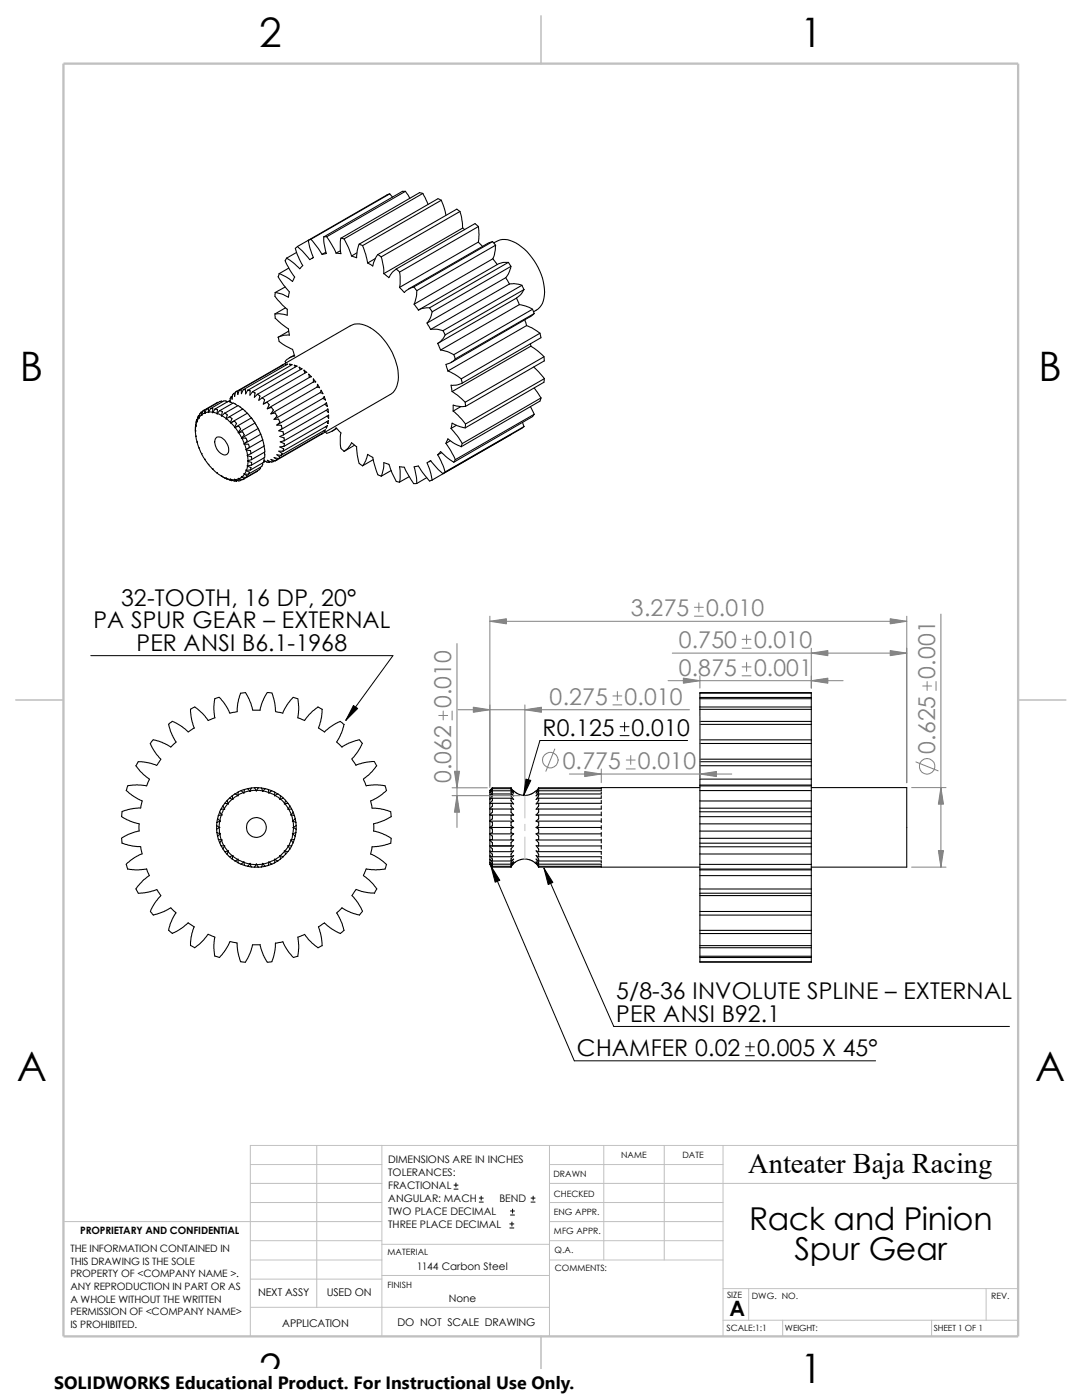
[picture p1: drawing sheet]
<svg xmlns="http://www.w3.org/2000/svg" width="216mm" height="279mm" viewBox="0 0 216 279" stroke-linecap="round" stroke-linejoin="round" font-family="sans-serif">
<g fill="none" stroke="#c0c0c0" stroke-width=".2">
<path d="M104.7 158.8v4.4M104.7 164.5v1.3M104.7 167v4.5M50 236.2h26.2M50 232.4h26.2M50 240h26.2M63.2 228.6v32.3M76.2 228.6v38.1M109.6 236.2h93.6M109.6 232.4h34.7M109.6 240h34.7M109.6 228.6v38.1"/>
<path d="M120.5 228.6v22.9M132.5 228.6v22.9M144.3 228.6v38.1M203.2 228.6h-153.2v38.1M12.7 243.8h63.5M50 247.6h26.2M50 255.3h26.2M50 251.5h26.2M76.2 248.3h33.4M76.2 254.6h33.4M109.6 247.6h34.7M109.6 243.8h34.7"/>
<path d="M109.6 251.5h34.7M144.3 257.2h58.9M149.4 257.2v6.3M196.8 257.2v6.3M50 260.9h59.6M144.3 263.5h58.9M156.2 263.5v3.2M185.9 263.5v3.2"/>
</g>
<path d="M107.9 3.1v9.6M3.1 139.7h9.6M203.2 139.7h9.5M107.9 266.7v9.5" fill="none" stroke="#c0c0c0" stroke-width=".21"/>
<path d="M12.7 12.7h190.5v254h-190.5z" fill="none" stroke="#c0c0c0" stroke-width=".47"/>
<g fill="none" stroke="#000" stroke-width=".21">
<path d="M77.8 38.7l-16.3 9.3M77.8 38.7l.5 .6M77.8 38.7l-15.8 9.1M80.9 38.2h-.6l-15.7 9.1M80.9 38.2l.9 1.4M80.9 38.2l-15.7 9M84.4 38.6l1 2.2M84.4 38.6l-15.7 9.1M84.4 38.6l-.7-.2-15.7 9.1M88.1 40l-15.8 9M88.1 40l-.7-.3-15.7 9M88.1 40l.9 3"/>
<path d="M54.9 58.4v.5a7 7 0 0 0 2.1 2.6l.3 .2v1.2l-1.5-.3-.9 .1M55.7 54.6l-.2 .6 1.7 2.4a1.26 1.26 0 0 1 .4 1.6l-.1 .1a6.1 6.1 0 0 0-2.6-.9M56.9 57.3l-2 1.1M57.2 51.5l-.3 .5 .2 .5 1.7 2.8-.4 .9-1.3-1-1.4-.6M57.6 53.5l-1.9 1.1M59.2 50.4l-2 1.1M59.4 49.2l.9 .9 1.5 1.7 .7-.4M59.4 49.2l-.4 .3a8.4 8.4 0 0 0 1.4 3.5l-.6 .6-1.3-1.1-1.3-1M61.5 48l-2.1 1.2M61.5 48l.3 1.2 .7 2.2M62 47.8l2.3 3M62 47.8l-.5 .2"/>
<path d="M62.5 51.4l-.3 .2M64.6 47.3v1.2l.5 2.1-.8 .2M65 50.3l-.7 .5M65.2 47.2l1.9 3.3M65.2 47.2l-.6 .1M67.9 50l-.8 .5M68 47.5l-.1 2.3 .1 .8-.9-.1M68 47.5l.7 .2M68.7 47.7l.8 1.7 .6 1.7M71.2 50.5l-1.1 .6M71.7 48.7l-.4 1.3-.1 1.4-1.1-.3M71.7 48.7l.6 .3"/>
<path d="M72.3 49l.7 1.8 .4 1.7M74.9 51.6l-1.5 .9M75.4 50.8l-.5 .7-.5 1.6-1-.6M75.4 50.8l.7 .5M76.1 51.3l.4 2.1 .1 1.2M79.1 53.7a3.8 3.8 0 0 0-1.5 1.7l-1-.8M79.1 53.7l.6 .6M79.7 54.3l.1 .8-.1 2.3M82.5 57.3l.7 .7M82.6 57.3a3.9 3.9 0 0 0-1.9 1.1l-1-1M83.2 58l-.1 1.1-.5 1.6M91.8 42.2l.3 1.3 .2 2"/>
<path d="M91.8 42.2l-15.7 9.1M91.8 42.2l-.7-.5-15.7 9.1M92.3 45.5l.4 .3M92.3 45.5l-15.7 9.1M95.5 45.2l.1 1.6-.1 1.5M95.5 48.3l.8 .9M95.5 45.2l-15.8 9.1M95.5 48.3l-15.8 9.1M95.5 45.2l-.7-.6-15.7 9.1M98.3 48.2l.6 .7M98.3 48.2l-.8 .3-16 9.2M98.3 48.2l-15.8 9.1"/>
<path d="M98.3 51.6l-15.7 9.1M98.3 51.6l.9 1.2M98.5 48.5a4.1 4.1 0 0 1 5 .3 11.9 11.9 0 0 1 5 10.7 3.5 3.5 0 0 1-2 2.7M98.9 48.9l-15.7 9.1M98.9 48.9l-.2 1.8-.4 .9M99.2 52.8l-15.7 9.1M100.9 55.4l-15.7 9.1M100.9 55.4l.7 1.3M101.4 52.4l-15.7 9M101.4 52.4l.5 .8M101.4 52.4a3.5 3.5 0 0 0-2.2 .4M101.6 56.7a4.9 4.9 0 0 1 2.5 .2"/>
<path d="M101.6 56.7l-15.7 9M101.9 53.2l-15.7 9M101.9 53.2a4.8 4.8 0 0 1-1 2.2M103.1 59.5l-15.8 9M103.1 59.5l.5 1.3M104.1 56.9l-15.7 9.1M104.1 56.9l.5 .9M104.6 57.8l-15.8 9M104.6 57.8a4 4 0 0 1-1.5 1.7M45.9 79.9l-.1 .1M46.1 79.2h.1M46.1 79.2l-.2 .3v.7"/>
<path d="M46.4 79l-.3 .2M46.7 78.5l-.3 .3-.1 .9-.2-.5M47 78.3l-.2 .8-.1-.6M47 78.3l-.3 .2M47.2 78.1l22.7-13.1a4.1 4.1 0 0 1 4.5 .7 12.2 12.2 0 0 1 5.1 10.2l-.3 1.1a3 3 0 0 1-1.3 1.7l-22.8 13.2M48.6 77.8h.4v.8l.4-.7 .5 .1v.9l.5-.7M48.6 77.8l-.4 .8-.1-.8-.4 .1-.2 .8-.2-.6-.3 .2M50.4 78.2l.5 .2-.1 .9 .6-.6M51.4 78.7l.5 .3-.3 .9 .7-.5M52.3 79.4l.5 .4-.3 .8 .8-.3 .4 .5-.4 .8M54.9 62.7v.2a1.57 1.57 0 0 0 1 1.5l1.6 1.2 .2 1.3a3.7 3.7 0 0 0-2.2 .4M55.5 67.3l.1 .2a1.46 1.46 0 0 0 1.1 1.4l1.7 .8 .4 1.3a2.59 2.59 0 0 0-1.9 1.2l.1 .2"/>
<path d="M56.6 72.8l-.4 .2M56.6 72.8h.1M56.6 72.8l-8.9 5.1M57 61.4l-2.1 1.3M57.1 72.9l-.2-.2h.5l-8.8 5.1M57.6 66.1l-2.1 1.2M58.3 72.8h.1M58.3 72.8l-8.9 5.1M58.3 72.8l-.5-.1 .2 .2M58.7 70.9l-1 .5M58.9 73.2l-.2-.3 .6 .2-8.9 5.1M59.9 73.8l-.2-.5 .5 .3-8.8 5.1"/>
<path d="M60.8 74.5l-.1-.6 .5 .4-8.9 5.1M61.7 75.4l-.1-.7 .5 .5-9.5 5.4M62.5 75.6l.5 .6h-.5zM62.5 76.2l-9.2 5.4M63.2 77.3l-9.1 5.3M63.3 76.7l.5 .7-.6-.1zM63.9 78.4l-9.2 5.3M64.1 77.9l.3 .7-.5-.2zM64.4 79.5l-9.2 5.3M64.7 79.1l.2 .7-.2-.1a.18 .18 0 0 1-.2-.1 .18 .18 0 0 1 .1-.3zM82.6 60.7l.9 1.2M85.2 64.5l.7 1.2"/>
<path d="M85.7 61.4a4.2 4.2 0 0 0-2.2 .5M85.7 61.4l.5 .8M85.9 65.7a4.7 4.7 0 0 1 2.5 .3M86.2 62.2a4.4 4.4 0 0 1-1 2.3M87.3 68.5l.6 1.4M87.9 69.8l1.3 .3 1.4 .7M88.4 66l.4 .8M88.8 66.8a4 4 0 0 1-1.5 1.7M89.4 74l1.3 .7 1.3 .9M90.2 78.1l1 .7 1.6 1.5M90.6 70.8l.2 .8M90.8 71.6a3.2 3.2 0 0 1-1.8 1.1l.4 1.3"/>
<path d="M92 75.6l.2 .9M92.2 76.5a3.7 3.7 0 0 1-2.2 .4l.2 1.2M103.6 60.8l-15.7 9M103.6 60.8l1.3 .3 1.4 .6M104.7 63.8l.4 1.2M105.1 65l-15.7 9M105.1 65l1 .4 1.6 1.1M105.8 68.6l.1 .5M105.9 69.1l1.4 .9 1.2 1.2M105.9 69.1l-15.7 9M106.3 61.7l-15.7 9.1M106.3 61.7l.3 .9"/>
<path d="M106.5 73.2l2.1 2.4M106.6 62.6l-.6 .5-16 9.2M106.6 77.4l1.3 2M106.6 62.6l-15.8 9M107.7 66.5l-15.7 9.1M107.7 66.5l.3 .9-15.8 9.1M107.9 79.4l-15.7 9.1M107.9 79.4l-.2 .7-15.7 9.1M108.5 71.2l.1 .8-15.7 9.1M108.5 71.2l-15.7 9.1M108.6 75.6l-.1 .7-15.7 9.1M108.6 75.6l-15.7 9"/>
<path d="M39 86l.2 1.6 .1 .6h.1M39 84.8h.1M39 84.8l.1 .2M39 84.8v1.2M39.1 85l-.1 1M39.1 84.9v.1M39.2 83.8l-.1 1.1M39.2 83.8h.1M39.2 83.8l.1 .3M39.3 84.1l-.2 .8M39.3 84l.1 .2-.1-.1M39.4 83.7h-.2"/>
<path d="M39.4 88.2l.3 1.3 .8 1.6 .9 1.4 1 1.1M39.4 88.2v.1M39.6 82.9h.1M39.6 82.9l.1 .5M39.6 82.9l-.2 .4-.1 .7M39.7 83.4l-.4 .6M39.7 83.3l.1 .1h-.1M39.8 82.8l-.2 .1M40.2 82.8l-.5 .5M40.2 82.8l-.1-.5-.2 .2-.2 .8M40.3 82.8v.1l-.1-.1M40.4 82.1l-.3 .2"/>
<path d="M40.9 82.4l-.1-.6-.3 .2-.2 .8M40.9 82.4l-.6 .4M40.9 82.4v.1v-.1M41.2 81.7l-.3 .7M41.2 81.7h.1M41.2 81.7l.4-.1v.7M41.6 82.3l-.7 .1M41.7 82.2v.1h-.1M41.7 82.2l.7 .1M42 81.5l-.3 .7M42 81.5h.5l-.1 .8M42.5 93.6l.5 .5 1.2 .9"/>
<path d="M42.5 93.6h-.1M42.5 82.3l.8 .2M42.5 82.3v.1l-.1-.1M43 81.6l-.5 .7M43 81.6l.4 .1-.1 .8M43.1 87.4l.2-.2a1.86 1.86 0 0 1 2 1.4 1.49 1.49 0 0 1-.2 2.2 2.45 2.45 0 0 1-2.3-2.6zM43.3 82.5l.5-.5 .5 .1-.1 .8M43.3 82.5v.1v-.1M43.3 82.5l.9 .4M43.5 80.3l-2.9 1.6M43.9 80.1l-2.7 1.6M43.9 80.1h.1"/>
<path d="M44.2 95l.1 .1M44.2 82.9l.1 .1M44.3 83l.8 .5M44.3 83l.5-.5 .2 .1 .3 .2-.2 .7M44.3 95.1l1 .5M44.3 95.1l.8 .4M44.4 80.1h-.5M44.7 80h.1M44.7 80l-2.7 1.5M44.7 80h.3l.4 .2M45.1 95.5h.1M45.1 83.5l.1 .1"/>
<path d="M45.1 95.5l.2 .1M45.2 83.6l.8 .7M45.2 95.5l1.1 .4M45.2 95.5l.8 .2M45.3 95.6h.1M45.8 80l-.1 .1M45.8 80v.2M45.8 83.2l.5 .3-.3 .8M45.8 83.2l-.6 .4M46 84.3l.1 .1M46 95.7l.3 .2M46 95.7v-.1l.1 .1"/>
<path d="M46.1 95.7l.7 .1M46.1 84.4l.7 .8M46.1 84.4l.6-.4 .2 .2 .3 .3-.4 .7M46.1 95.7l.6 .3h.5M46.3 95.9h.1M46.4 80.5l-.8-.4-2.7 1.5M46.4 95.8l-.1 .1M46.5 80.4h.1M46.5 80.4l-2.6 1.6M46.5 80.4l.9 .6M46.8 85.2v.1M46.8 95.8l.4 .2"/>
<path d="M46.9 95.8l-.1-.2v.2M46.9 85.3l.7-.3 .1 .1 .3 .5-.4 .6M46.9 95.8l.7 .2 .4-.1M46.9 85.3h-.1M46.9 85.3l.7 .9M47.2 96h.1M47.4 95.9l-.2 .1M47.5 80.9l1.9 1.6-3.3 1.9M47.5 80.9h.1M47.5 80.9l-2.7 1.6M47.5 86.4h.1M47.6 95.6l-.7 .2"/>
<path d="M47.6 95.6l.4 .3M47.6 86.2l-.1 .2M47.6 95.5h-.1l.1 .1M47.6 86.4l.8-.2 .2 .2 .1 .4-.5 .6M47.6 86.4l.6 1M48 95.9h.1M48.2 87.5h.1M48.2 95.2l-.6 .3M48.2 95.2l.5 .3M48.2 87.4v.1M48.3 95.2l-.1-.1v.1M48.3 87.5l.8-.1 .1 .2 .1 .5-.5 .4"/>
<path d="M48.3 95.2l.8 .1M48.3 87.5l.5 1M48.3 95.7l-.3 .2M48.4 81.6l-2.6 1.6M48.7 88.6h.1M48.7 95.5l-.3 .2-.8-.2M48.7 95.5h.1M48.8 94.7l-.5 .5M48.8 94.7l.5 .3-.2 .3M48.8 88.5l-.1 .1M48.8 88.6l.3 1.1M48.8 88.6l.8 .1 .2 .6-.7 .4"/>
<path d="M48.8 94.6l-.1-.1 .1 .2M49.1 89.7l.1 .1M49.1 93.9l.7 .4-.2 .4-.8-.1M49.1 93.9l-.3 .7M49.2 89.8l.8 .1v.7M49.2 93.9l-.1-.1v.1M49.2 89.8l.2 1M49.4 91l.1 .9M49.4 82.5l.8 .9M49.4 91l.8 .1v.6M49.4 93l.7 .3-.2 .5M49.4 93l-.2 .9"/>
<path d="M49.4 90.8v.2M49.4 93h.1M49.5 92.1l.7 .2v.4v.1l-.8 .2M49.5 91.9v.2M49.5 92.1l-.1 .9M49.9 93.8l-.7 .1M50 90.6l-.6 .2M50.2 83.4h.1M50.2 83.4l-3.4 1.9M50.2 91.7l-.7 .2M50.2 83.5l.7 .9M50.9 84.4l.6 1.1"/>
<path d="M50.9 84.4l-3.4 2M51.4 94l-2.8 1.6M51.5 85.5l.5 1M51.5 85.5l-3.3 2M51.7 93.8h.1M51.7 93.8l-2.6 1.5M52 93.3l-.3 .5M52 86.5v.1M52 86.7l.4 1.1M52 86.7h.1M52 86.7l-3.3 1.9M52.2 93.1h.1"/>
<path d="M52.2 93.1l-2.6 1.5M52.4 87.8l.3 1.2-2.7 1.6M52.4 92.4l-.2 .7M52.4 87.8l-3.3 1.9M52.4 87.8h.1M52.6 92.3h.1M52.6 92.3l-2.6 1.5M52.6 92.1l.2 .1M52.7 89l.1 1.2M52.7 91.4v.5M52.7 92l.1 .2M52.7 91.9l-.1 .4"/>
<path d="M52.7 91.9l.6 .3h.4M52.7 90.3l.1 1M52.8 92.2h.1M52.8 91.3h.1M52.8 91.3l-2.6 1.5M52.8 90.2h.1M52.8 90.2l-2.6 1.5M53 92.1l-.2 .1M53.3 81.6l.8-.3 .4 .5-.4 .8M53.7 92.2h.1M53.9 92.1l-.2 .1M54.1 82.6l.8-.2 .1 .2 .2 .5-.5 .6"/>
<path d="M54.5 92.1l-.4 .1-.8-.3 .4 .3M54.5 92.1h.1M54.7 83.7h.9l.2 .4v.2l-.6 .5M54.8 91.9l-.3 .2M55.2 84.8l.9 .1 .2 .6-.7 .5 .8 .1 .2 .7M55.6 91.5l-.9-.2 .5 .4-.3 .3-.8-.3 .4 .4M55.6 91.5h.1M56.5 90h-.9l.7 .5-.2 .4-.9-.1 .6 .4-.2 .3M56.6 86.8l-.8 .3 .8 .3 .1 .6M56.7 88l-.8 .2 .8 .3v.6l-.9 .1 .8 .4-.1 .4M64.4 86.4l-.3 .3M64.4 86.4h.1"/>
<path d="M64.4 86.4l-8.8 5.1M64.9 85.8l-.2 .3-.1-.2M64.9 86.2l.2 .2a2.92 2.92 0 0 0 2-1l.9 1-.1 .7a4.3 4.3 0 0 0 .3 2.6l.5 .4M64.9 85.8h.1M64.9 85.8l-8.8 5M65 85.1l.1 .3 .2-.5-8.8 5.1M65.1 81.9l.4 .4-.1-.7-8.8 5.2M65.1 80.4l-9.4 5.5M65.1 80.4h.1M65.1 80.4l.2 .7-.5-.4M65.2 84.2l.2 .3 .1-.6-8.8 5.2M65.2 83.1l.4 .4-.1-.7-8.8 5.2"/>
<path d="M67.2 85.5l-1 .6M68.7 90.1a3.8 3.8 0 0 0 1.4-1.8l1.1 .9v.8a6.2 6.2 0 0 0 .6 2.6l.5 .4M70.7 88.9l-2 1.2M72.3 93a4.7 4.7 0 0 0 1.1-2.3l1 .6 1 3.4 .7 .3M74.5 91.7l-2.2 1.3M76.1 95l.4-1.6 .1-1.1 .2 .1a1.16 1.16 0 0 1 1.1 1.1l1.2 2.6 .6 .1M78.1 93.9l-2 1.1M79.7 96.2l.1-.7-.1-2.4 .3 .1a.95 .95 0 0 1 1.1 .9l1.4 2.4h.7M81.7 95.1l-2 1.1M85.1 95.3l-1.9 1.2M85.9 91.9l-.3 .3M85.9 91.9l-.7 .5 .5 1.2 .5 2.2"/>
<path d="M85.9 91.9l.3 .4a7.8 7.8 0 0 0 2.3 2.2l.3-.3M86.2 95.8l-.5 .2-2.2-3-.7 .1-.2 .1 .5 2.1 .1 1.2M87.3 90.8l1.1 2.1 .4 1.3M87.3 90.8l.6-.7 1.3 1.2 1.4 .9M88.1 90.3l-.8 .5M89 88.5l1 1.5 .8 1.7M89 88.5l.4-.9 1.3 .9 1.3 .7M89.8 88l-.8 .5M90 85.5l1.5 1.8 .7 1.2M90.4 82l1 .9 1.5 1.7M90.8 91.7l-.2 .5M91.1 84.9l-1.1 .6"/>
<path d="M91.9 81.2l-1.5 .8M92.2 88.5l-.2 .7M92.8 80.3l.1 .8M92.8 85.4l-1.6-.4-1-.5-.2 1M92.9 81.1l-.9 .1-1.6-.3v1.1M92.9 84.6l-.1 .8M104.3 84.3l.3 .8M104.6 85.1l-15.8 9.1M104.6 85.1l-18.4 10.7M105.8 81.2l.8 1.5M106.6 82.7l-15.8 9M106.6 82.7l-.3 .4-15.7 9.1"/>
<path d="M42.8 139.4l-.1 1.5 .1 1.7a.56 .56 0 0 1 0 .7 .56 .56 0 0 1-.6 .2l-.7 .3M43.7 139.1l-.8 .3M43.8 139.2l1.1 1.3 .9 1.8M54.3 138.3h-.3a.8 .8 0 0 0-1.1 .6l-.9 2.2a.6 .6 0 0 1-.2 .6 .6 .6 0 0 1-.7 0h-.7M54.3 138.3l.5 2 .2 1.7M58.5 139.1l-1 1.2-1.1 2-1.4-.3M58.5 139.2l.3 .1a.74 .74 0 0 1 .7 1v2.2a.55 .55 0 0 0 .4 .9l.8 .4M139.7 138.3v-.1h22.2v.1M139.7 139.2v.2M139.7 138.3v.9M139.7 139.4v1.7M139.7 139.4h22.2"/>
<path d="M139.7 139.2h22.2M139.7 138.3h22.2M161.9 139.2v.2M161.9 139.4v1.7M161.9 138.3v.9M25.2 157.7l1.2 1 1.4 .9a.59 .59 0 0 1 .5 .3 .59 .59 0 0 1-.1 .7l-.1 .7M27.1 152.8l.7 1 1.5 1.3a.6 .6 0 0 1 .4 .5 .6 .6 0 0 1-.2 .6v.1a.53 .53 0 0 1-.4 .5 .53 .53 0 0 1-.5-.1h-2.4a.69 .69 0 0 0-.9 .8l-.1 .3M30 148.4l.9 1.8 1.2 1.3-.8 1.2M30.6 147.6l-.6 .8M30.6 147.7l1.8 .5 1.7 .9M31.2 152.7l-1.5-.5-1.5-.2a.64 .64 0 0 0-.9 .6l-.2 .2M33.7 144.5l.3 1.5 .8 1.5a.59 .59 0 0 1 .2 .6 .59 .59 0 0 1-.4 .5l-.5 .5"/>
<path d="M34.4 143.9l-.7 .7M34.4 144l2 1 1.1 1M38 141.6l.3-.2a.81 .81 0 0 1 1.2 .1l1.1 1.1 .9 1.2M38 141.5l.2 2.1 .6 1.7-1.3 .8M45.3 159.7l.2 .6M45.3 159.7l-.5 .7M45.8 159.3l-.5 .4M45.8 159.3l.6 .2M46.4 159.5l-.9 .8M46.4 158.8l-.6 .5M46.4 158.8v.6M46.4 159.4l.1 .2-.1-.1"/>
<path d="M46.9 158.5l-.5 .3M46.9 158.5l.5 .2M47.4 158.8l-1 .6M47.5 158.1v.7h-.1M47.5 158.1l-.6 .4M48 157.8l-.5 .3M48.6 158.2l-1.1 .5M48.7 158.2v.1l-.1-.1M48.8 157.6h.1M48.8 157.6l-.1 .6M48.8 157.6l-.7 .2 .5 .4M49.4 157.4l-.6 .2"/>
<path d="M49.4 157.4l.4 .5M49.8 157.9l-1.1 .3M49.9 157.8v.1h-.1M50.2 157.3l-.3 .5M50.2 157.3l-.8 .1M50.4 141.7l-.3-1.3-.7-1.5a.7 .7 0 0 0-1.1-.6h-.3l-.2 .8-.5 2.3a.56 .56 0 0 1-.1 .6 .56 .56 0 0 1-.6 .2l-.7 .1M50.8 157.2l.3 .5M50.8 157.2h.8M50.8 157.2l-.6 .1M51.1 157.7v.2l.1-.2M51.1 157.7l-1.2 .1M51.2 157.7l1.2 .1"/>
<path d="M51.6 157.2l-.4 .5M51.6 157.2l.6 .1M52.2 157.3h.1M52.2 157.3l.7 .1M52.2 157.3l.2 .5M52.4 157.8v.1h.1M52.5 157.9l1.1 .3M52.9 157.4l-.4 .5M52.9 157.4l.6 .2M53.5 157.6l.7 .2M53.5 157.6l.1 .6M53.7 158.2l1.1 .5"/>
<path d="M54.2 157.8l.6 .3M54.2 157.8l-.5 .5-.1-.1M54.8 158.1v.6M54.8 158.1l.7 .4M54.8 158.7v.1l.1-.1M54.9 158.7l1 .7M55.5 158.5l-.6 .2M55.5 158.5l.5 .3-.1 .6M55.9 158.8l.7 .5M56 159.5l.8 .8M56.6 159.3l.4 .4-.2 .6M56.6 159.3l-.8 .3 .1-.2"/>
<path d="M56.9 159.7l.6 .7M60.8 143.8l.8-1.1 1.2-1.1a.84 .84 0 0 1 1.5 0l-.2 1.7-.6 2 1.2 .8 1.1-.9 1.3-.9a.88 .88 0 0 1 1.5 .4l-.5 1.6-.6 1.3a.48 .48 0 0 0-.3 .5 .48 .48 0 0 0 .4 .4l.3 .2a.57 .57 0 0 0 .5 .3 .57 .57 0 0 0 .5-.3l2-.9a.8 .8 0 0 1 .9-.1 .8 .8 0 0 1 .4 .8l-.9 1.6-1.1 1.4M70.2 151.5l.8 1.2M74.7 152l-2 .2-1.7 .5M74.7 152l.4 .8M75.2 152.8l-.9 1.1-1.3 1.2a.66 .66 0 0 0-.4 .5 .66 .66 0 0 0 .3 .7l.2 .5M76.8 156.8l.2 .4a.61 .61 0 0 1-.2 .9l-1.4 1-1.4 .8 .2 .8a.46 .46 0 0 0 .1 .6 .46 .46 0 0 0 .5 0l1.8 .2 1.3 .5M76.8 156.8l-2.3-.2-1.4 .2M97.7 158.2h.1M97.7 158.7h.1M97.7 159.4v.1M97.7 157.7l.5-.4z"/>
<path d="M97.7 158.2v.5M97.7 158.7v.7M97.7 159.5v.8M98.3 157.4l-.6 .5v.3M98.3 159.3l-.6 .2M98.3 158.5l-.6 .2M98.3 157.8l-.6 .4M98.3 157.2l-.1 .1M98.3 159.3h3.7M98.3 158.5h3.7M98.3 157.8h3.7M98.3 157.4h3.7"/>
<path d="M98.3 157.2h3.7M98.3 159.3v.5l-.6 .5M98.3 158.5v.3l-.6 .6M98.3 157.8v.3l-.6 .6M98.3 157.4l-.6 .8M102 159.3h.1M102 158.5h.1M102 157.8h.1M102 157.6h.1M102 157.3l.5 .6-.5-.5v.2M102 157.3h.1M102 157.2v.1"/>
<path d="M102 157.6l.5 .7-.5-.5M102 159.3v.5l.5 .6-.5-.1M102 158.5v.4l.5 .7-.5-.3M102 157.8v.4l.5 .6-.5-.3M102.4 157.8l1.1 .7 1 .2 1.4-.2 1.1-.7M107.4 159.3l.1 .5-.5 .6 .4-.1M107.4 158.5l.1 .3-.5 .8 .4-.3M107.4 157.3l-.4 .6 .5-.5M107.5 157.2l-.1 .1M107.5 157.8h.1M107.5 157.8v.3l-.5 .7 .4-.3M107.5 157.4l-.5 .9 .4-.5h12.6v-.2"/>
<path d="M120 159.7v.7M120 158.8v.5h-12.6M120 158.1v.4h-12.6M120 157.3v.1h-12.5M139.7 141.1v.5M139.7 144v.6M139.7 144.6v3.1M139.7 147.7v.7M139.7 148.4v3.1M139.7 152v.8M139.7 152.8v2.7M139.7 155.5v1.2"/>
<path d="M139.7 156.8v1M139.7 157.8v2.1M139.7 159.9v1.4M139.7 141.6v2.4M139.7 151.5v.5M139.7 156.7v.1M139.7 157.2h-32.2M139.7 156.7h22.2M139.7 159.9h22.2M139.7 157.8h22.2M139.7 156.8h22.2M139.7 152.8h22.2"/>
<path d="M139.7 152h22.2M139.7 155.5h22.2M139.7 147.7h22.2M139.7 148.4h22.2M139.7 151.5h22.2M139.7 144.6h22.2M139.7 144h22.2M139.7 141.6h22.2M139.7 141.1h22.2M161.9 159.9v1.4M161.9 157.8v2.1M161.9 156.8v1"/>
<path d="M161.9 155.5v1.2M161.9 152.8v2.7M161.9 152v.8M161.9 148.4v3.1M161.9 147.7v.7M161.9 144.6v3.1M161.9 144v.6M161.9 141.1v.5M161.9 156.7v.1M161.9 151.5v.5M161.9 141.6v2.4M161.9 157.2h19v15.9h-19"/>
<path d="M24.3 162.9l1 .7 1.8 .7a.5 .5 0 0 1 .6 .1 .5 .5 0 0 1 0 .6l.1 .9M24.3 168.2l1.4 .5 1.7 .3a.49 .49 0 0 1 .6 0 .49 .49 0 0 1 .2 .5l.2 .9M25.4 173.4l1.5 .2 2.4-.2M27.1 177.4l.2 .3a.81 .81 0 0 0 1.1 .5l2.3-.4a.6 .6 0 0 1 .6-.2 .6 .6 0 0 1 .4 .5l.1 .2a.5 .5 0 0 1 .2 .5 .5 .5 0 0 1-.4 .4l-1.3 2.1a.62 .62 0 0 0 .1 1.1l.2 .2M27.7 165.8l-2.8 1.1a.72 .72 0 0 0-.6 1v.4M28 161.2l-1.3 .1-1.7 .4a.66 .66 0 0 0-.7 .9v.4M28.3 170.4l-1.5 .8-1.1 .8a.69 .69 0 0 0-.3 1.1l.1 .3M29.3 173.4l.5 1.4-1.1 .8-1.6 1.8M43.2 165.5l.1 .6M43.2 164.8l.5 .3M43.2 164.8v.7M43.3 166.1l.1 .8"/>
<path d="M43.3 166.1l.6 .3M43.3 164.2l-.1 .6M43.4 166.9l.2 .6M43.4 163.4l.5 .4M43.4 163.4l-.1 .8M43.6 167.5l.3 .7M43.6 167.5l.6 .1M43.6 162.8l-.2 .6M43.7 165.1h.2l-.2 .1M43.7 165.2l-.5 .3M43.7 165.2l.2 1.2M43.9 163.9l-.2 1.2"/>
<path d="M43.9 166.5l.3 1.1M43.9 162.1l-.3 .7M43.9 163.9l-.6 .3M43.9 162.1l.3 .5M43.9 168.2l.2 .5M43.9 166.5l-.5 .4M43.9 166.4h.1l-.1 .1M43.9 163.8l.1 .1h-.1M44.1 161.5l-.2 .6M44.1 168.7l.7 .1v.1M44.1 161.5h.6M44.1 168.7l.4 .7"/>
<path d="M44.2 167.6h.1l-.1 .1M44.2 162.6l-.6 .2M44.2 162.6l-.3 1.2M44.2 167.7l-.3 .5M44.2 167.7l.5 1.1M44.2 162.6h.1h-.1M44.5 160.8l.3 .6M44.5 160.8l-.4 .7M44.7 161.5l-.5 1.1M44.8 168.9l-.3 .6 .3 .4M44.8 168.9l.6 .9M44.8 161.4v.1h-.1"/>
<path d="M44.8 169.9l.8-.1-.1 .2M44.8 160.4h.6M44.8 169.9l.5 .6M44.8 160.4l-.3 .4M45.4 160.4l-.6 1M45.5 170l-.2 .5 .5 .4M45.5 170l.8 .8M45.5 160.3l.1 .1h-.2M45.8 170.9l.6 .5M46.4 171.5l.5 .3M46.4 170.9l.1-.2-.7 .2M46.4 170.9l1 .6"/>
<path d="M46.4 170.9v.5M46.9 171.8l.6 .4M47.4 171.5l-.5 .3M47.4 171.5l.1-.1v.2M47.5 171.6l1.1 .4M47.5 171.6v.6l.6 .3M48.1 172.5l.7 .2M48.7 172.1l.1 .6M48.7 172.1l-.1-.1-.5 .5M48.7 172.1l1.1 .3M48.8 172.7h.1M48.8 172.7l.6 .2"/>
<path d="M49.4 172.9l.8 .1M49.8 172.4l.1-.1v.2M49.8 172.4l-.4 .5M49.9 172.5l1.2 .1M49.9 172.5l.3 .5M50.2 173l.6 .1M50.8 173.1h.8M51.1 172.6l-.3 .5M51.2 172.6l.4 .5M51.2 172.6l-.1-.2v.2M52.2 173l-.6 .1M52.4 172.5l-.2 .5"/>
<path d="M52.4 172.5l-1.2 .1M52.5 172.4l-.1-.1v.2M52.5 172.4l.4 .5M52.9 172.9l-.7 .1M53.5 172.7l-.6 .2M53.6 172.1l-1.1 .3M53.6 172.1l-.1 .6M53.8 172.1l-.2-.1v.1M53.8 172.1l.4 .4M54.2 172.5l-.7 .2M54.8 172.2l-.6 .3M54.8 171.6l-1 .5"/>
<path d="M54.8 171.6v.6M54.9 171.5l-.1-.1v.2M54.9 171.5l.6 .3M55.5 171.8l-.7 .4M55.9 170.9l.1 .5M55.9 170.9l-1 .6M56 170.8l-.2-.1 .1 .2M56 171.4l-.5 .4M56 170.8l.6 .1M56.6 170.9l-.6 .5M56.8 169.9l-.8 .9M56.8 160.3l-.1 .1h.8"/>
<path d="M56.9 160.4l.6 1M56.9 169.8l.6 .1M56.9 169.8h-.2l.3 .7M57 170.5l-.4 .4M57.4 169.9l-.4 .6M57.5 160.4l.3 .4M57.5 168.9l-.6 .9M57.5 168.9l.3 .6M57.5 161.4l-.1 .1h.2M57.6 168.8h-.2l.1 .1M57.6 161.5l.5 1.1M57.6 161.5h.6"/>
<path d="M57.8 160.8l-.3 .6M57.8 169.5l-.3 .4M57.8 160.8l.4 .7M58.1 167.7l-.5 1.1M58.1 162.6h-.1h.2M58.2 162.6l.6 .2M58.2 162.6l.3 1.2M58.2 167.6h-.2l.5 .6M58.2 168.7l-.4 .8M58.2 168.7l-.6 .1M58.2 161.5l.3 .6M58.5 162.1l.3 .7"/>
<path d="M58.5 163.8l-.2 .1h.2M58.5 166.4h-.2l.2 .1M58.5 163.9l.1 1.2M58.5 166.5l-.3 1.1M58.5 162.1l-.4 .5M58.5 168.2l-.3 .5M58.5 166.5l.4 .4M58.5 163.9l.6 .3M58.5 165.1v1.3M58.6 165.1h-.1l.6 .4M58.8 162.8l.1 .6M58.8 167.5l-.3 .7"/>
<path d="M58.8 167.5l-.6 .1M58.9 163.4l.2 .8M58.9 163.4l-.4 .4M58.9 166.9l-.1 .6M59.1 164.2v.6M59.1 166.1l-.6 .3M59.1 166.1l-.2 .8M59.1 164.8l-.5 .3M59.1 165.5v.6M59.1 164.8v.7M71 177.5l-.8 1.2 1.1 1.3 1 1.9M73.1 173.4l-.4 .9a.46 .46 0 0 0-.1 .5 .46 .46 0 0 0 .4 .3l1.5 1.3 .7 1"/>
<path d="M75.2 177.4l-.5 .9-2.1-.3-1.6-.5M77.1 172.5l-.1 .3a.55 .55 0 0 1-.7 .7l-1.5 .1-1.7-.2M78 162v.4a.57 .57 0 0 1-.4 .8l-.8 .5-2.2 .7-.1 1.5 1.8 .5 1.7 .9M78.1 167.3l-.1 .4a.58 .58 0 0 1-.5 .7l-1.2 .4-1.5 .2a.46 .46 0 0 0-.5 0 .46 .46 0 0 0-.1 .5l-.2 .9 1.9 1.1 1.2 1M97.7 165.2l.5 .2 .1 .2v.6l-.6 .2M97.7 163.9l.6 .3v.6l-.6 .3M97.7 166.5l.6 .5v.5l-.6 .1M97.7 162.6l.6 .2v.6l-.6 .4M97.7 169.8v.2M97.7 170.8v.1M97.7 171.5h.1M97.7 172.1h.1"/>
<path d="M97.7 160.3v.1M97.7 167.7l.6 .6-.1 .5h-.5M97.7 161.5h.5l.1 .1v.5l-.6 .5M97.7 168.9l.6 .5-.1 .6M97.7 170l.5 .4 .1 .6-.6-.2M97.7 170.9l.6 .5v.4l-.6-.3M97.7 172.1l.6 .4M97.7 171.6l.6 .6v.3M97.7 172.1l.6 .8M97.7 165.1h4.8M97.7 166.4h4.8M97.7 163.9h4.8"/>
<path d="M97.7 167.6h4.8M97.7 162.6h4.8M97.7 169.8l.5 .2M97.7 163.9v1.2M97.7 165.2v1.2M97.7 165.1h.1M97.7 165.1v.1M97.7 166.4h.1M97.7 163.9h.1M97.7 166.5v1.1M97.7 162.6v1.2M97.7 163.8v.1"/>
<path d="M97.7 166.4v.1M97.7 167.6h.1M97.7 162.6h.1M97.7 167.6v.1M97.7 167.7v1.1M97.7 168.8v.1M97.7 168.9v.9M97.7 170v.8M97.7 170.9v.6M97.7 171.6v.5M97.7 172.1v.3l.6 .5M97.7 172.5l.6 .6z"/>
<path d="M97.7 160.4v1M97.7 161.4v.1M97.7 161.5v1.1M98.1 168.8h4M98.1 161.5h4M98.2 160.3l.1 .6-.6 .5M98.2 170h3.8M98.2 160.3h3.8M98.2 160.3l-.5 .1M98.3 173.1h3.7M98.3 171h3.7M98.3 171.8h3.7"/>
<path d="M98.3 172.5h3.7M98.3 172.9h3.7M102 160.3v.6l.5 .6h-.5v.6l.5 .5M102 173v.1M102 172.9l.5-.6-.5 .7M102 172.7h.1M102 172.5h.1M102 171.8l.5-.4-.5 .7v.4M102 171l.5-.3-.5 .7v.4M102 170l.5-.2-.5 .6v.6M102 172.5l.5-.5-.5 .7M102 172.7v.2"/>
<path d="M102.5 163.9l-.5 .2v.7l.5 .3M102.5 162.6l-.5 .1v.7l.5 .5M102.5 167.6l-.5 .5v.7h.5l-.5 .6v.6M102.5 166.4l-.5 .4v.8h.5M102.5 165.1l-.5 .3v.8l.5 .2M107 167.6l.5 .6v.6h-.5l.5 .6-.1 .6M107 166.4l.5 .6v.5l-.5 .1M107 165.1l.5 .5v.6l-.5 .2M107 163.9l.5 .3v.6l-.5 .3M107 162.6l.5 .2v.6l-.5 .5M107 165.1h13M107 166.4h13"/>
<path d="M107 163.9h13M107 167.6h13M107 162.6h13M107 172.4l-1.3-.8-1.4-.1-1.3 .4-.6 .5M107.3 168.8h12.7M107.3 161.5h12.7M107.4 171.8l-.4-.4 .5 .8v.3M107.4 171l-.4-.3 .5 .7-.1 .4M107.4 170l-.4-.2 .5 .7-.1 .5M107.4 160.3l.1 .6-.5 .6h.5v.6l-.5 .5M107.4 173l.1 .1M107.4 170h12.6"/>
<path d="M107.4 160.3h12.6M107.4 171h12.6M107.4 171.8h12.6M107.5 172.9l-.5-.6 .5 .8M107.5 172.9h12.5v.1M107.5 172.5l-.5-.5 .5 .9M107.5 172.5h12.5v.2M107.5 173.1h32.2M120 173.1h.1M120 171.8v.4M120 170.9v.5M120 169.9v.6"/>
<path d="M120 168.7v.8M120 167.5v.7M120 166.1v.8M120 164.8v.7M120 163.4v.8M120 162.1v.7M120 160.8v.7M139.7 162v1M139.7 165.9v1.4M139.7 167.3v1M139.7 163v1.4M139.7 161.3v.7"/>
<path d="M139.7 164.4v1.5M139.7 168.3v.7M139.7 169v1.4M139.7 170.4v2.1M139.7 172.5v.9M139.7 173.6v1.2M139.7 174.8v2.6M139.7 177.4v.9M139.7 178.7v3.2M139.7 173.4v.2M139.7 178.3v.4M139.7 173.6h22.2"/>
<path d="M139.7 163h22.2M139.7 162h22.2M139.7 165.9h22.2M139.7 167.3h22.2M139.7 168.3h22.2M139.7 164.4h22.2M139.7 169h22.2M139.7 161.3h22.2M139.7 170.4h22.2M139.7 172.5h22.2M139.7 173.4h22.2M139.7 178.3h22.2"/>
<path d="M139.7 177.4h22.2M139.7 174.8h22.2M139.7 178.7h22.2M161.9 162v1M161.9 165.9v1.4M161.9 167.3v1M161.9 163v1.4M161.9 178.7v3.2M161.9 177.4v.9M161.9 174.8v2.6M161.9 173.6v1.2M161.9 172.5v.9"/>
<path d="M161.9 170.4v2.1M161.9 169v1.4M161.9 168.3v.7M161.9 164.4v1.5M161.9 161.3v.7M161.9 178.3v.4M161.9 173.4v.2M30.6 182.6l2.2-.7 .7-.4a.59 .59 0 0 1 .6-.3 .59 .59 0 0 1 .5 .5l.1 .1a.42 .42 0 0 1 .4 .4 .42 .42 0 0 1-.3 .4l-1 2.4a.94 .94 0 0 0 .6 1.3M38.7 185l-.6 1.9-.1 1.8M38.8 185l-1.3-.9-1.3 1.2-1.8 1M41.5 186.5l-1.5 1.7-1.1 .9-.9-.4M41.5 186.4l1.4 .6"/>
<path d="M42.8 187l-.1 2.3 .2 1.5M45.9 187.9l1.4 .3M45.9 188l-1.1 1.9-.6 .7a.7 .7 0 0 1-1.1 .3l-.2-.1M47.3 188.2l.1 1.5 .4 1.4a.81 .81 0 0 0 .3 .8 .81 .81 0 0 0 1 0l.8-1.6 .3-1.2a.5 .5 0 0 1 .2-.5 .5 .5 0 0 1 .6 0h.9M51.9 188.5l.7 2.2 .4 .8a.74 .74 0 0 0 1.1 .4h.2M56.4 188l-1.4 .2-.2 2-.6 1.7M60.7 186.5l1.7 1.8 1.1 .8 .8-.4M60.8 186.5l-.9 .4a.46 .46 0 0 0-.4 .2 .46 .46 0 0 0 0 .5l.1 1.8-.2 1.4-.9 .3-1.1-1.4-1-1.8M68.2 181.2l1.7 .9 1.8 .5 .6-.7M68.2 181.2l-.6 .6a.48 .48 0 0 0-.4 .4 .48 .48 0 0 0 .3 .5l.9 2.2a.81 .81 0 0 1 .1 .9 .81 .81 0 0 1-.7 .4l-1.9-1-1.2-1-1.2 .8 .6 1.6 .2 2.1M139.7 191.9h22.2M139.7 181.9v.7"/>
<path d="M139.7 182.6v3.1M139.7 185.7v.6M139.7 188.7v.4M139.7 190.8v.3M139.7 186.3v2.4M139.7 189.1v1.7M139.7 191.1v.8M139.7 181.9h22.2M139.7 182.6h22.2M139.7 186.3h22.2M139.7 185.7h22.2M139.7 188.7h22.2"/>
<path d="M139.7 189.1h22.2M139.7 190.8h22.2M139.7 191.1h22.2M161.9 190.8v.3M161.9 188.7v.4M161.9 185.7v.6M161.9 182.6v3.1M161.9 181.9v.7M161.9 191.1v.8M161.9 189.1v1.7M161.9 186.3v2.4"/>
<circle cx="51.2" cy="165.1" r="1.97"/>
</g>
<g fill="none" stroke="#808080" stroke-width=".2">
<path d="M91.2 128.4v36.7M97.7 123v34.2M97.7 124h83.2M122.3 138.9h1.8M123.2 138v1.8M133.3 135.8h34.9M134.2 130.3h46.7M138.6 123h1.7M138.6 121.2h1.7M139.4 120.3v1.8M139.7 134.9v2.4M148.1 134.9h1.8"/>
<path d="M148.1 133.1h1.8M148.1 129.4h1.8M148.1 127.6h1.8M149 126.7v1.8M149 132.2v1.8M161.9 129.4v7.9M180.9 123v33.2M184.1 136.9h1.8M185 136v1.8M186.8 136v1.8M187.7 122.6v50.5M87.5 142.8h1.8"/>
<path d="M88.4 141.9v1.8M90.2 141.9v1.8M90.2 157.2h7M90.2 158.8h13.5M91.4 141.6h46.2M104.7 140.7v17.1M110.7 149.5l-1.8 4.4M113.6 154.5h32.4M120 153.5v2.7M122.3 140.7h1.8M125 153.5h1.7M125 151.7h1.7"/>
<path d="M125.9 150.8v1.8M139.7 143v12.5M181.9 157.2h6.9M182.8 152.1l4.4 1.7M181.9 173.1h6.9"/>
<circle cx="109.8" cy="151.7" r="1.55"/>
<circle cx="185" cy="152.9" r="1.56"/>
</g>
<g fill="#808080" stroke="#808080" stroke-width=".2">
<path d="M90.7 153.9h1l-.5 3.3z"/>
<path d="M91.2 158.8l.5 3.3h-1z"/>
<path d="M104.7 141.6l3.3-.5v1.1z"/>
<path d="M94.4 141.1l3.3 .5-3.3 .6z"/>
<path d="M161.9 135.8l3.3-.5v1.1z"/>
<path d="M136.4 135.3l3.3 .5-3.3 .6z"/>
<path d="M161.9 130.3l3.3-.5v1.1z"/>
<path d="M177.6 129.8l3.3 .5-3.3 .6z"/>
<path d="M187.7 157.2l.6 3.3h-1.1z"/>
<path d="M187.2 169.8h1.1l-.6 3.3z"/>
<path d="M139.7 154.5l3.3-.5v1z"/>
<path d="M116.7 154l3.3 .5-3.3 .5z"/>
<path d="M177.6 123.5l3.3 .5-3.3 .5z"/>
<path d="M97.7 124l3.3-.5v1z"/>
</g>
<g fill="none" stroke="#000" stroke-width=".2">
<path d="M18.1 130.9h60.3l-9.4 12.9M123.7 146.8h1.8M123.7 145h1.8M124.6 144.1v1.8M137.2 147.8h-29.5l-3.2 11M98 172.8l16.6 38.9h60.1M108.5 173.3l14 31.6h78.9M148.8 210.7h1.7M148.8 208.9h1.7M149.6 208v1.8M90.6 237.3h.8M90.6 236.5h.8"/>
<path d="M91 236.1v.8M95.6 239.9h.8M95.6 239.1h.8M96 238.7v.8M106 239.9h.8M106 239.1h.8M106.4 238.7v.8M101.7 245.1h.8M101.7 244.3h.8M101.9 242.5h.8M101.9 241.7h.8M102.2 243.9v.8"/>
<path d="M102.3 241.3v.8"/>
</g>
<path d="M70.5 140.8l.9 .6-2.4 2.4zM104.9 155.5l1 .2-1.4 3.1zM98 172.8l1.7 2.9-.9 .4zM108.5 173.3l1.8 2.8-.9 .4z" fill="#000" stroke="#000" stroke-width=".2"/>
<path d="M10.8 273.3h104.1v6.1h-104.1z" fill="#fff"/>
<g font-size="8.1">
<text x="51.7" y="9.3">2</text>
<text x="159.6" y="9.3">1</text>
<text x="4" y="75.9">B</text>
<text x="207.2" y="75.9">B</text>
<text x="3.3" y="215.6">A</text>
<text x="206.6" y="215.6">A</text>
<text x="51.7" y="276">2</text>
<text x="159.6" y="276">1</text>
</g>
<g font-size="6.3">
<text x="149.5" y="245.4">Rack and Pinion</text>
<text x="158.5" y="251.5">Spur Gear</text>
</g>
<text font-size="5.7" x="149.3" y="234.1">Anteater Baja Racing</text>
<g font-size="4.6">
<text x="18.6" y="125.4">PA SPUR GEAR – EXTERNAL</text>
<text x="24.2" y="120.9">32-TOOTH, 16 DP, 20°</text>
<text x="27.3" y="129.9">PER ANSI B6.1-1968</text>
<text x="108.2" y="146.9">R0.125</text>
<text x="126" y="146.9">0.010</text>
<text x="123" y="199.4">5/8-36 INVOLUTE SPLINE – EXTERNAL</text>
<text x="123" y="203.9">PER ANSI B92.1</text>
<text x="115.1" y="210.8">CHAMFER 0.02</text>
<text x="151.1" y="210.8">0.005 X 45°</text>
</g>
<g font-size="4.6" fill="#808080">
<text x="125.9" y="123">3.275</text>
<text x="140.9" y="123">0.010</text>
<text x="135.4" y="129.4">0.750</text>
<text x="150.5" y="129.4">0.010</text>
<text x="135.4" y="134.9">0.875</text>
<text x="150.5" y="134.9">0.001</text>
<text x="186.6" y="135.5" transform="rotate(-90 186.6 135.5)">0.001</text>
<text x="90" y="141.4" transform="rotate(-90 90 141.4)">0.010</text>
<text x="109.6" y="140.7">0.275</text>
<text x="124.6" y="140.7">0.010</text>
<text x="112.3" y="153.5">0.775</text>
<text x="127.3" y="153.5">0.010</text>
<text x="186.6" y="150.5" transform="rotate(-90 186.6 150.5)">0.625</text>
<text x="90" y="156.3" transform="rotate(-90 90 156.3)">0.062</text>
</g>
<text font-size="4.2" x="145.6" y="262.7">A</text>
<text font-size="3.5" x="10.8" y="277.1">SOLIDWORKS Educational Product. For Instructional Use Only.</text>
<g font-size="2.1">
<text x="77.5" y="232.2">DIMENSIONS ARE IN INCHES</text>
<text x="77.5" y="234.8">TOLERANCES:</text>
<text x="77.5" y="237.4">FRACTIONAL</text>
<text x="77.5" y="239.9">ANGULAR: MACH</text>
<text x="99.6" y="239.9">BEND</text>
<text x="77.5" y="242.5">TWO PLACE DECIMAL</text>
<text x="77.5" y="245.1">THREE PLACE DECIMAL</text>
<text x="83.1" y="253.4">1144 Carbon Steel</text>
<text x="51.5" y="258.7">NEXT ASSY</text>
<text x="65.2" y="258.7">USED ON</text>
<text x="89.5" y="259.8">None</text>
<text x="56.3" y="264.8">APPLICATION</text>
<text x="79.3" y="264.6">DO NOT SCALE DRAWING</text>
</g>
<g font-size="2">
<text x="14.1" y="249.9">THE INFORMATION CONTAINED IN</text>
<text x="16" y="246.3">PROPRIETARY AND CONFIDENTIAL</text>
<text x="14.1" y="257.4">ANY REPRODUCTION IN PART OR AS</text>
<text x="14.1" y="254.9">PROPERTY OF &lt;COMPANY NAME &gt;.</text>
<text x="14.1" y="252.4">THIS DRAWING IS THE SOLE</text>
<text x="14.1" y="260">A WHOLE WITHOUT THE WRITTEN</text>
<text x="14.1" y="262.5">PERMISSION OF &lt;COMPANY NAME&gt;</text>
<text x="14.1" y="265">IS PROHIBITED.</text>
</g>
<g font-size="1.7">
<text x="124" y="231.1">NAME</text>
<text x="136.2" y="231.1">DATE</text>
<text x="110.4" y="234.8">DRAWN</text>
<text x="110.5" y="238.9">CHECKED</text>
<text x="110.5" y="242.5">ENG APPR.</text>
<text x="77.3" y="250.5">MATERIAL</text>
<text x="110.5" y="246.3">MFG APPR.</text>
<text x="110.7" y="250">Q.A.</text>
<text x="77.3" y="257">FINISH</text>
<text x="110.7" y="253.6">COMMENTS:</text>
<text x="145.1" y="259">SIZE</text>
<text x="150" y="259.2">DWG. NO.</text>
<text x="197.8" y="259.2">REV.</text>
<text x="144.9" y="265.7">SCALE:1:1</text>
<text x="156.6" y="265.7">WEIGHT:</text>
<text x="186.3" y="265.7">SHEET 1 OF 1</text>
</g>
</svg>
